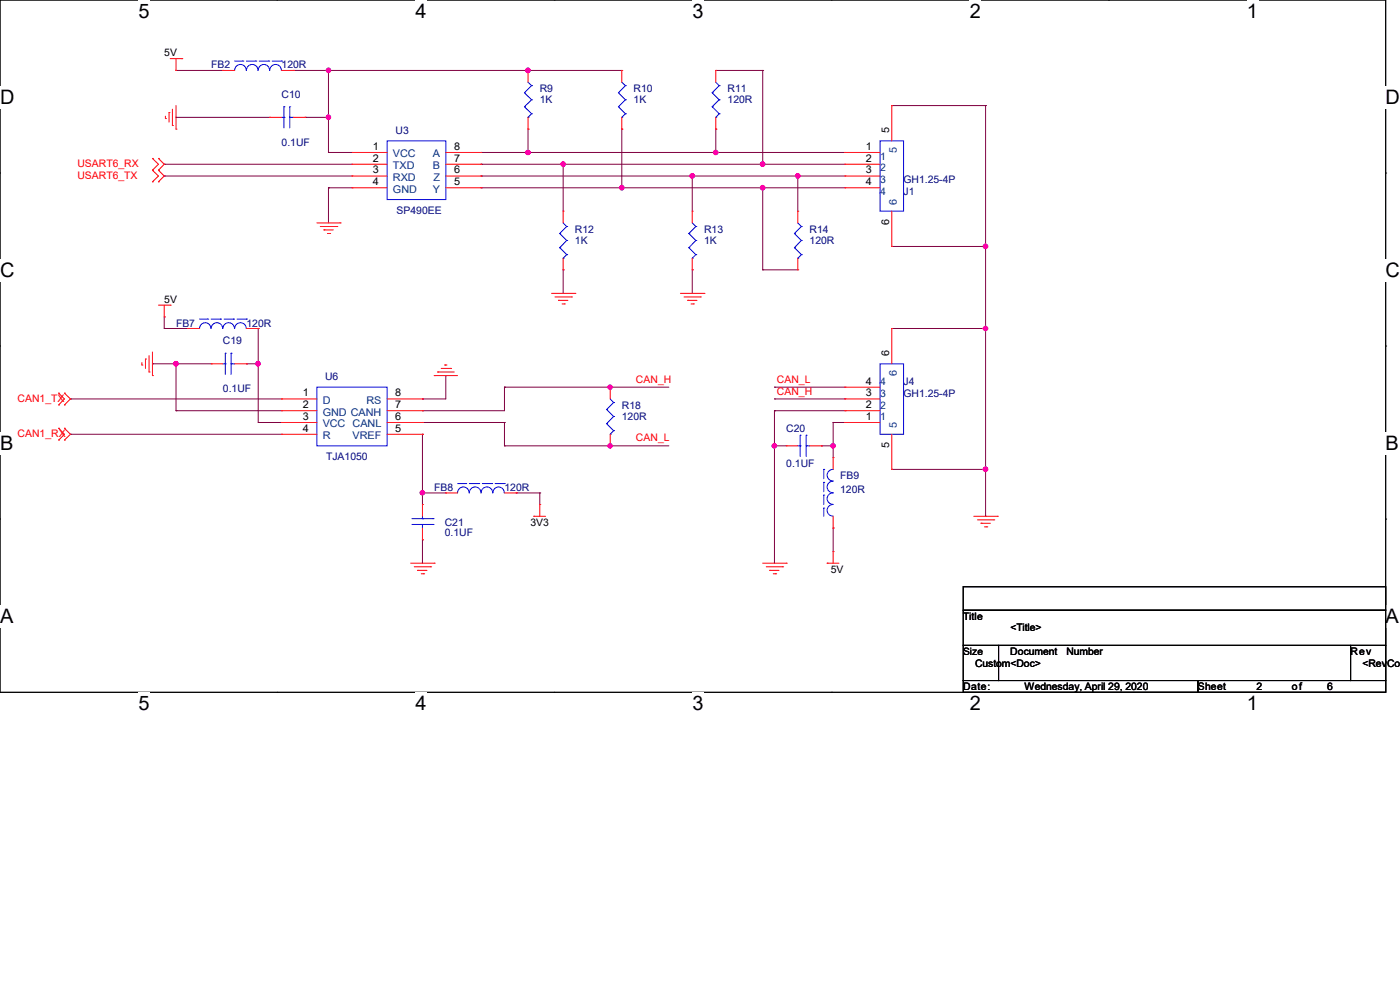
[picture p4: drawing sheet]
<svg xmlns="http://www.w3.org/2000/svg" width="297mm" height="210mm" viewBox="0 0 297 210" stroke-linecap="round" stroke-linejoin="round" font-family="sans-serif">
<path d="M0 0h294v146.9h-294z" fill="none" stroke="#000" stroke-width=".21"/>
<g fill="#fff">
<path d="M29.4 0h2.3v4.7h-2.3z"/>
<path d="M29.4 146.9h2.3v4.7h-2.3z"/>
</g>
<path d="M58.8 0h.1M58.8 146.9h.1" fill="none" stroke="#000" stroke-width=".21"/>
<g fill="#fff">
<path d="M88.1 0h2.4v4.7h-2.4z"/>
<path d="M88.1 146.9h2.4v4.7h-2.4z"/>
</g>
<path d="M117.6 0h.1M117.6 146.9h.1" fill="none" stroke="#000" stroke-width=".21"/>
<g fill="#fff">
<path d="M146.9 0h2.4v4.7h-2.4z"/>
<path d="M146.9 146.9h2.4v4.7h-2.4z"/>
</g>
<path d="M176.4 0h.1M176.4 146.9h.1" fill="none" stroke="#000" stroke-width=".21"/>
<g fill="#fff">
<path d="M205.7 0h2.4v4.7h-2.4z"/>
<path d="M205.7 146.9h2.4v4.7h-2.4z"/>
</g>
<path d="M235.2 0h.1M235.2 146.9h.1" fill="none" stroke="#000" stroke-width=".21"/>
<g fill="#fff">
<path d="M264.5 0h2.4v4.7h-2.4z"/>
<path d="M264.5 146.9h2.4v4.7h-2.4z"/>
<path d="M0 18.3h3v4.8h-3z"/>
<path d="M294 18.3h3v4.8h-3z"/>
<path d="M0 55h3v4.8h-3z"/>
<path d="M294 55h3v4.8h-3z"/>
</g>
<path d="M0 36.7h.1M294 36.7h.1" fill="none" stroke="#000" stroke-width=".21"/>
<g fill="#fff">
<path d="M0 91.7h2.8v4.8h-2.8z"/>
<path d="M294 91.7h2.8v4.8h-2.8z"/>
</g>
<path d="M0 73.4h.1M294 73.4h.1" fill="none" stroke="#000" stroke-width=".21"/>
<g fill="#fff">
<path d="M-.1 128.4h2.9v4.8h-2.9z"/>
<path d="M293.9 128.4h2.9v4.8h-2.9z"/>
</g>
<path d="M0 110.1h.1M294 110.1h.1M204.3 124.5h89.7v5h-89.7zM204.3 129.5h89.7v7.4h-89.7zM204.3 136.9h7.5v7.5h-7.5zM211.8 136.9h74.7v7.5h-74.7zM286.5 136.9h7.5v7.5h-7.5zM204.3 144.4h49.8v2.5h-49.8zM254.1 144.4h39.9v2.5h-39.9z" fill="none" stroke="#000" stroke-width=".21"/>
<g fill="none" stroke="#800040" stroke-width=".21">
<path d="M37.3 14.9h.1M37.3 14.9h10M62.2 14.9h.1M62.2 14.9h69.7M69.7 14.9h.1M69.7 14.9v17.4M112 14.9h.1M151.8 14.9h.1M151.8 14.9h10M161.8 14.9h.1M161.8 14.9v19.9M34.8 34.8h.1"/>
<path d="M34.8 37.3h.1M34.8 34.8h39.9M34.8 37.3h39.9M37.3 24.9h.1M37.3 24.9h19.9M64.7 24.9h.1M64.7 24.9h5M69.7 32.3h.1M69.7 24.9h.1M69.7 39.8h.1M69.7 32.3h5M69.7 39.8h5"/>
<path d="M69.7 39.8v7.5M102.1 32.3h.1M102.1 34.8h.1M102.1 37.3h.1M102.1 39.8h.1M102.1 32.3h77.1M102.1 34.8h77.1M102.1 37.3h77.1M102.1 39.8h77.1M112 27.4h.1M112 32.3h.1M112 27.4v4.9"/>
<path d="M119.5 34.8h.1M119.5 34.8v10M131.9 27.4h.1M131.9 39.8h.1M131.9 27.4v12.4M146.9 37.3h.1M146.9 37.3v7.5M151.8 27.4h.1M151.8 32.3h.1M151.8 27.4v4.9M161.8 39.8h.1M161.8 34.8h.1"/>
<path d="M161.8 39.8v17.4M169.2 37.3h.1M169.2 37.3v7.5M189.2 22.4h.1M189.2 22.4h19.9M209.1 22.4h.1M209.1 22.4v87.1M119.5 57.2h.1M119.5 57.2v5M146.9 57.2h.1M146.9 57.2v5M161.8 57.2h.1"/>
<path d="M161.8 57.2h7.4M189.2 52.3h.1M189.2 52.3h19.9M32.3 77.2h.1M32.3 77.2h12.5M34.8 69.7h.1M34.8 67.2h.1M34.8 69.7h5M34.8 67.2v2.5M37.3 77.2h.1M37.3 77.2v9.9M52.3 77.2h.1"/>
<path d="M52.3 77.2h2.5M54.8 69.7h.1M54.8 77.2h.1M54.8 69.7v19.9M94.6 79.7h.1M94.6 79.7v4.9h-5M189.2 69.7h19.9M209.1 69.7h.1M14.9 84.6h.1M14.9 92.1h.1M14.9 84.6h44.8M14.9 92.1h44.8"/>
<path d="M37.3 87.1h.1M37.3 87.1h22.4M54.8 89.6h.1M54.8 89.6h4.9M89.6 87.1h.1M89.6 89.6h.1M89.6 84.6h.1M89.6 92.1h.1M89.6 89.6h17.4M89.6 92.1v14.9M107 82.1h.1M107 94.6h.1"/>
<path d="M107 89.6h.1M107 82.1h34.9M107 82.1v5h-17.4M107 89.6v5M107 94.6h34.9M129.5 82.1h.1M129.5 94.6h.1M164.3 87.1h.1M164.3 94.6h.1M164.3 82.1h.1M164.3 84.6h.1M164.3 82.1h14.9"/>
<path d="M164.3 87.1h14.9M164.3 94.6h2.5M164.3 84.6h14.9M164.3 87.1v32.4M174.2 94.6h.1M174.2 94.6h2.5M176.7 89.6h.1M176.7 94.6h.1M176.7 89.6h2.5M176.7 89.6v7.5M189.2 99.6h.1M189.2 99.6h19.9"/>
<path d="M209.1 99.6h.1M89.6 104.6h.1M89.6 114.5h.1M89.6 114.5v5M89.6 104.6h5M109.5 104.6h.1M109.5 104.6h5M114.5 104.6h.1M114.5 104.6v2.4M176.7 112h.1M176.7 112v5M209.1 109.5h.1"/>
</g>
<g fill="#f0f" stroke="#f0f" stroke-width=".21">
<circle cx="129.4" cy="82.1" r=".47"/>
<circle cx="129.4" cy="94.6" r=".47"/>
<circle cx="54.7" cy="77.2" r=".48"/>
<circle cx="176.7" cy="94.6" r=".48"/>
<circle cx="164.3" cy="94.6" r=".48"/>
<circle cx="37.3" cy="77.2" r=".49"/>
<circle cx="89.6" cy="104.5" r=".48"/>
<circle cx="146.8" cy="37.3" r=".49"/>
<circle cx="151.8" cy="32.3" r=".48"/>
<circle cx="112" cy="32.3" r=".48"/>
<circle cx="161.8" cy="39.8" r=".49"/>
<circle cx="131.9" cy="39.8" r=".48"/>
<circle cx="161.8" cy="34.8" r=".49"/>
<circle cx="119.5" cy="34.8" r=".48"/>
<circle cx="169.2" cy="37.3" r=".48"/>
<circle cx="209.1" cy="52.3" r=".49"/>
<circle cx="69.7" cy="24.9" r=".48"/>
<circle cx="112" cy="14.9" r=".49"/>
<circle cx="69.7" cy="14.9" r=".48"/>
<circle cx="209.1" cy="69.7" r=".48"/>
<circle cx="209.1" cy="99.5" r=".49"/>
</g>
<g fill="none" stroke="#f00" stroke-width=".21">
<path d="M36.1 12.4h2.5M37.3 14.9h.1M37.3 12.4v2.5M38.6 12.4h.1M47.3 14.9h.1M47.3 14.9h2.5M59.7 14.9h2.5M62.2 14.9h.1M112 14.9h.1M112 14.9v2.5M131.9 14.9h.1M131.9 14.9v2.5"/>
<path d="M151.8 14.9h.1M151.8 14.9v2.5M32.3 33.6h.1M32.3 36.1h.1M32.3 38.6h.1M32.3 33.6l1.3 1.2-1.3 1.3M32.3 36.1l1.3 1.2-1.3 1.3M33.6 36.1h.1M33.6 33.6h.1M33.6 38.6h.1M33.6 33.6l1.2 1.2-1.2 1.3M33.6 36.1l1.2 1.2-1.2 1.3"/>
<path d="M35.1 25.1h.1M35.1 24.6v.5M35.9 23.9h.1M35.9 23.9v2M36.6 26.6h.1M36.6 23.2v3.4M37.3 27.4h.1M37.3 22.4v5M57.2 24.9h.1M57.2 24.9h2.5M62.2 24.9h2.5M64.7 24.9h.1"/>
<path d="M74.7 32.3h.1M74.7 34.8h.1M74.7 37.3h.1M74.7 39.8h.1M74.7 32.3h7.4M74.7 34.8h7.4M74.7 37.3h7.4M74.7 39.8h7.4M94.6 32.3h7.5M94.6 34.8h7.5M94.6 37.3h7.5M94.6 39.8h7.5"/>
<path d="M102.1 39.8h.1M102.1 37.3h.1M102.1 34.8h.1M102.1 32.3h.1M112 27.4h.1M112 24.9v2.5M131.9 27.4h.1M131.9 24.9v2.5M151.8 27.4h.1M151.8 24.9v2.5M179.2 32.3h.1M179.2 34.8h.1"/>
<path d="M179.2 37.3h.1M179.2 39.8h.1M179.2 32.3h7.5M179.2 34.8h7.5M179.2 37.3h7.5M179.2 39.8h7.5M189.2 22.4h.1M189.2 22.4v7.5M67.2 47.3h5M67.9 48h3.6M68.7 48.8h.1M68.7 48.8h2"/>
<path d="M69.5 49.5h.4M69.9 49.5h.1M71.5 48h.1M72.2 47.3h.1M119.5 44.8h.1M119.5 57.2h.1M119.5 44.8v2.5M119.5 54.8v2.4M146.9 44.8h.1M146.9 57.2h.1M146.9 44.8v2.5M146.9 54.8v2.4"/>
<path d="M169.2 44.8h.1M169.2 57.2h.1M169.2 44.8v2.5M169.2 54.8v2.4M189.2 52.3h.1M189.2 44.8v7.5M30.1 77.4h.1M30.1 76.9v.5M30.9 76.2h.1M30.9 76.2v1.9M31.6 78.9h.1M31.6 75.4v3.5"/>
<path d="M32.3 79.7h.1M32.3 74.7v5M33.6 64.7h2.5M34.8 67.2h.1M34.8 64.7v2.5M36.1 64.7h.1M39.8 69.7h.1M39.8 69.7h2.5M44.8 77.2h.1M44.8 77.2h2.5M49.8 77.2h2.5M52.3 77.2h.1"/>
<path d="M52.3 69.7h2.5M54.8 69.7h.1M92.1 79.7h.1M92.1 79.7h5M92.8 78.9h.1M92.8 78.9h3.6M93.6 78.1h2M94.4 77.4h.1M94.4 77.4h.4M95.6 78.1h.1M117 62.2h5M117.7 63h3.5"/>
<path d="M118.5 63.7h.1M118.5 63.7h2M119.3 64.5h.4M119.7 64.5h.1M121.2 63h.1M122 62.2h.1M144.4 62.2h5M145.1 63h3.5M145.9 63.7h.1M145.9 63.7h2M146.6 64.5h.5M147.1 64.5h.1"/>
<path d="M148.6 63h.1M149.4 62.2h.1M189.2 69.7h.1M189.2 69.7v7.5M12.4 83.4h.1M12.4 85.9h.1M12.4 90.8h.1M12.4 93.3h.1M12.4 83.4l1.3 1.2-1.3 1.3M12.4 90.8l1.3 1.3-1.3 1.2M13.7 85.9h.1M13.7 83.4h.1"/>
<path d="M13.7 93.3h.1M13.7 90.8h.1M13.7 83.4l1.2 1.2-1.2 1.3M13.7 90.8l1.2 1.3-1.2 1.2M59.7 84.6h.1M59.7 87.1h.1M59.7 89.6h.1M59.7 92.1h.1M59.7 84.6h7.5M59.7 87.1h7.5M59.7 89.6h7.5M59.7 92.1h7.5"/>
<path d="M82.1 84.6h7.5M82.1 87.1h7.5M82.1 89.6h7.5M82.1 92.1h7.5M89.6 92.1h.1M89.6 89.6h.1M89.6 87.1h.1M89.6 84.6h.1M129.5 82.1h.1M129.5 94.6h.1M129.5 82.1v2.5M129.5 92.1v2.5"/>
<path d="M166.8 94.6h.1M166.8 94.6h2.4M171.7 94.6h2.5M174.2 94.6h.1M176.7 97.1h.1M176.7 97.1v2.5M179.2 89.6h.1M179.2 87.1h.1M179.2 84.6h.1M179.2 82.1h.1M179.2 84.6h7.5M179.2 87.1h7.5"/>
<path d="M179.2 89.6h7.5M179.2 82.1h7.5M189.2 99.6h.1M189.2 92.1v7.5M87.1 119.5h5M89.6 107h.1M89.6 114.5h.1M89.6 107v2.5M89.6 112v2.5M92.1 119.5h.1M94.6 104.6h.1M94.6 104.6h2.5"/>
<path d="M107 104.6h2.5M109.5 104.6h.1M113.2 109.5h.1M113.2 109.5h2.5M114.5 107h.1M114.5 107v2.5M161.8 119.5h5M166.8 119.5h.1M175.5 119.5h.1M175.5 119.5h2.5M176.7 117h.1M176.7 112h.1"/>
<path d="M176.7 109.5v2.5M176.7 117v2.5M206.6 109.5h5M207.3 110.3h3.5M208.1 111h.1M208.1 111h2M208.8 111.8h.5M209.3 111.8h.1M210.8 110.3h.1M211.6 109.5h.1M87.9 120.2h3.5M88.6 121h.1"/>
<path d="M88.6 121h2M89.4 121.7h.5M89.9 121.7h.1M91.4 120.2h.1M162.6 120.2h3.4M163.3 121h.1M163.3 121h2M164 121.7h.5M164.5 121.7h.1M166 120.2h.1"/>
</g>
<g fill="none" stroke="#00f" stroke-width=".21">
<path d="M49.8 13h1.7M51.5 13h.1M52.2 14.9a1.23 1.23 0 0 0-1.2-1.2 1.23 1.23 0 0 0-1.2 1.2M52.3 13h2M54.3 13h.1M54.7 14.9a1.23 1.23 0 0 0-1.2-1.2 1.23 1.23 0 0 0-1.2 1.2M55 13h2M57 13h.1M57.2 14.9a1.21 1.21 0 0 0-1.2-1.2 1.21 1.21 0 0 0-1.2 1.2M57.7 13h2M59.7 14.9a1.23 1.23 0 0 0-1.2-1.2 1.23 1.23 0 0 0-1.3 1.2M59.7 13h.1"/>
<path d="M111.3 19.7h.1M111.3 19.7l1.5 1.5M112 17.4l.8 .8M112.8 18.2h.1M112.8 18.2l-1.5 1.5M131.2 19.7h.1M131.2 19.7l1.5 1.5M131.9 17.4l.8 .8M132.7 18.2h.1M132.7 18.2l-1.5 1.5M151.1 19.7h.1M151.1 19.7l1.5 1.5"/>
<path d="M151.8 17.4l.8 .8M152.6 18.2h.1M152.6 18.2l-1.5 1.5M59.7 24.9h.5M60.2 24.9h.1M60.2 22.6h.1M60.2 22.6v4.5M61.5 22.6h.1M61.5 24.9h.1M61.5 24.9h.7M61.5 22.6v4.5M82.1 29.9h12.5v12.4h-12.5z"/>
<path d="M111.3 22.6h.1M111.3 22.6l1.5 1.5M112 24.9h.1M112.8 21.2h.1M112.8 24.1h.1M112.8 21.2l-1.5 1.4M112.8 24.1l-.8 .8M131.2 22.6h.1M131.2 22.6l1.5 1.5M131.9 24.9h.1M132.7 21.2h.1M132.7 24.1h.1"/>
<path d="M132.7 21.2l-1.5 1.4M132.7 24.1l-.8 .8M151.1 22.6h.1M151.1 22.6l1.5 1.5M151.8 24.9h.1M152.6 21.2h.1M152.6 24.1h.1M152.6 21.2l-1.5 1.4M152.6 24.1l-.8 .8M186.7 29.9h5v14.9h-5zM118.7 49.5h.1M118.7 52.5h.1"/>
<path d="M118.7 49.5l1.5 1.5M118.7 52.5l1.5 1.5M119.5 54.8h.1M119.5 47.3l.7 .7M120.2 48h.1M120.2 51h.1M120.2 54h.1M120.2 48l-1.5 1.5M120.2 51l-1.5 1.5M120.2 54l-.7 .8M146.1 49.5h.1M146.1 52.5h.1"/>
<path d="M146.1 49.5l1.5 1.5M146.1 52.5l1.5 1.5M146.9 54.8h.1M146.9 47.3l.7 .7M147.6 48h.1M147.6 51h.1M147.6 54h.1M147.6 48l-1.5 1.5M147.6 51l-1.5 1.5M147.6 54l-.7 .8M168.5 49.5h.1M168.5 52.5h.1"/>
<path d="M168.5 49.5l1.5 1.5M168.5 52.5l1.5 1.5M169.2 54.8h.1M169.2 47.3l.8 .7M170 48h.1M170 51h.1M170 54h.1M170 48l-1.5 1.5M170 51l-1.5 1.5M170 54l-.8 .8M42.3 69.7a1.23 1.23 0 0 1 1.3-1.2 1.23 1.23 0 0 1 1.2 1.2 1.23 1.23 0 0 1 1.2-1.2 1.23 1.23 0 0 1 1.2 1.2M42.3 67.7h1.8"/>
<path d="M44.1 67.7h.1M44.8 67.7h2M46.8 67.7h.1M47.3 69.7a1.23 1.23 0 0 1 1.2-1.2 1.23 1.23 0 0 1 1.2 1.2M47.3 77.2h.5M47.5 67.7h2M47.8 77.2h.1M47.8 74.9h.1M47.8 74.9v4.5M49 74.9h.1M49 77.2h.1M49 77.2h.8"/>
<path d="M49 74.9v4.5M49.5 67.7h.1M49.8 69.7a1.23 1.23 0 0 1 1.2-1.2 1.23 1.23 0 0 1 1.2 1.2M50.3 67.7h2M52.3 67.7h.1M186.7 77.2h5v14.9h-5zM67.2 82.1h14.9v12.5h-14.9zM128.7 86.9h.1M128.7 89.9h.1M128.7 86.9l1.5 1.4M128.7 89.9l1.5 1.5M129.5 92.1h.1"/>
<path d="M129.5 84.6l.7 .8M130.2 85.4h.1M130.2 88.3h.1M130.2 91.4h.1M130.2 85.4l-1.5 1.5M130.2 88.3l-1.5 1.6M130.2 91.4l-.7 .7M169.2 94.6h.6M169.8 94.6h.1M169.8 92.3h.1M169.8 92.3v4.5M171 92.3h.1"/>
<path d="M171 94.6h.1M171 94.6h.7M171 92.3v4.5M174.8 99.6h.1M174.8 99.6v2M176.7 99.6a1.23 1.23 0 0 0-1.2 1.2 1.23 1.23 0 0 0 1.2 1.2M87.4 111.3h4.5M87.4 110h4.5M89.6 110h.1M89.6 111.3h.1M89.6 109.5v.5M89.6 111.3v.7"/>
<path d="M91.9 111.3h.1M91.9 110h.1M97.1 102.6h1.7M98.8 102.6h.1M99.6 102.6h2M101.6 102.6h.1M102.3 102.6h2M104.3 102.6h.1M104.5 104.6a1.25 1.25 0 0 0-1.2-1.3 1.25 1.25 0 0 0-1.3 1.3 1.23 1.23 0 0 0-1.2-1.3 1.23 1.23 0 0 0-1.2 1.3 1.25 1.25 0 0 0-1.3-1.3 1.25 1.25 0 0 0-1.2 1.3M105 102.6h2M107 104.6a1.21 1.21 0 0 0-1.2-1.3 1.21 1.21 0 0 0-1.2 1.3M107 102.6h.1"/>
<path d="M174.8 107.8h.1M174.8 105h.1M174.8 102.3h.1M174.8 102.3v2M174.8 105v2M174.8 107.8v1.7M176.7 104.6a1.21 1.21 0 0 0-1.2 1.2 1.21 1.21 0 0 0 1.2 1.2M176.7 102.1a1.23 1.23 0 0 0-1.2 1.2 1.23 1.23 0 0 0 1.2 1.2M176.7 107a1.23 1.23 0 0 0-1.2 1.2 1.23 1.23 0 0 0 1.2 1.3"/>
</g>
<g font-size="4.2">
<text x="29.4" y="3.8">5</text>
<text x="88.1" y="3.8">4</text>
<text x="146.9" y="3.8">3</text>
<text x="205.7" y="3.8">2</text>
<text x="264.5" y="3.8">1</text>
<text x="0" y="22.1">D</text>
<text x="294" y="22.1">D</text>
<text x="0" y="58.8">C</text>
<text x="294" y="58.8">C</text>
<text x="0" y="95.5">B</text>
<text x="294" y="95.5">B</text>
<text x="0" y="132.3">A</text>
<text x="294" y="132.3">A</text>
<text x="29.4" y="150.7">5</text>
<text x="88.1" y="150.7">4</text>
<text x="146.9" y="150.7">3</text>
<text x="205.7" y="150.7">2</text>
<text x="264.5" y="150.7">1</text>
</g>
<g font-size="2.2">
<text x="34.8" y="12">5V</text>
<text x="188.6" y="28.1" transform="rotate(-90 188.6 28.1)">5</text>
<text x="79.1" y="31.8">1</text>
<text x="79.1" y="34.3">2</text>
<text x="96.3" y="34.3">7</text>
<text x="96.3" y="31.8">8</text>
<text x="183.7" y="31.8">1</text>
<text x="183.7" y="34.3">2</text>
<text x="79.1" y="36.8">3</text>
<text x="79.1" y="39.3">4</text>
<text x="96.3" y="39.3">5</text>
<text x="96.3" y="36.8">6</text>
<text x="183.7" y="36.8">3</text>
<text x="183.7" y="39.3">4</text>
<text x="188.6" y="47.8" transform="rotate(-90 188.6 47.8)">6</text>
<text x="34.8" y="64.3">5V</text>
<text x="188.6" y="75.4" transform="rotate(-90 188.6 75.4)">6</text>
<text x="183.7" y="81.6">4</text>
<text x="64.2" y="84.1">1</text>
<text x="64.2" y="86.6">2</text>
<text x="64.2" y="89.1">3</text>
<text x="83.9" y="89.1">6</text>
<text x="83.9" y="86.6">7</text>
<text x="83.9" y="84.1">8</text>
<text x="183.7" y="89.1">1</text>
<text x="183.7" y="86.6">2</text>
<text x="183.7" y="84.1">3</text>
<text x="64.2" y="91.6">4</text>
<text x="83.9" y="91.6">5</text>
<text x="188.6" y="95.1" transform="rotate(-90 188.6 95.1)">5</text>
<text x="112.5" y="111.5">3V3</text>
<text x="176.2" y="121.5">5V</text>
<text x="204.3" y="131.5">Title</text>
<text x="214.3" y="133.9">&lt;Title&gt;</text>
<text x="204.3" y="138.9">Size</text>
<text x="206.8" y="141.4">Custom&lt;Doc&gt;</text>
<text x="214.3" y="138.9">Document</text>
<text x="226.2" y="138.9">Number</text>
<text x="286.5" y="138.9">Rev</text>
<text x="289" y="141.4">&lt;RevCod</text>
<text x="204.3" y="146.4">Date:</text>
<text x="217.3" y="146.4">Wednesday, April 29, 2020</text>
<text x="254.1" y="146.4">Sheet</text>
<text x="266.6" y="146.4">2</text>
<text x="274.1" y="146.4">of</text>
<text x="281.5" y="146.4">6</text>
</g>
<g font-size="2.2" fill="#000080">
<text x="44.8" y="14.5">FB2</text>
<text x="59.7" y="14.5">120R</text>
<text x="59.7" y="20.7">C10</text>
<text x="114.5" y="19.5">R9</text>
<text x="114.5" y="21.9">1K</text>
<text x="134.4" y="19.5">R10</text>
<text x="134.4" y="21.9">1K</text>
<text x="154.4" y="19.5">R11</text>
<text x="154.4" y="21.9">120R</text>
<text x="83.9" y="28.4">U3</text>
<text x="59.7" y="30.9">0.1UF</text>
<text x="191.7" y="41.4">J1</text>
<text x="191.7" y="38.9">GH1.25-4P</text>
<text x="84.1" y="45.3">SP490EE</text>
<text x="122" y="49.3">R12</text>
<text x="122" y="51.8">1K</text>
<text x="149.4" y="49.3">R13</text>
<text x="149.4" y="51.8">1K</text>
<text x="171.8" y="49.3">R14</text>
<text x="171.8" y="51.8">120R</text>
<text x="37.3" y="69.3">FB7</text>
<text x="52.3" y="69.3">120R</text>
<text x="47.3" y="73">C19</text>
<text x="47.3" y="83.2">0.1UF</text>
<text x="69" y="80.7">U6</text>
<text x="191.7" y="81.7">J4</text>
<text x="131.9" y="86.7">R18</text>
<text x="131.9" y="89.2">120R</text>
<text x="191.7" y="84.2">GH1.25-4P</text>
<text x="166.8" y="91.7">C20</text>
<text x="69.2" y="97.6">TJA1050</text>
<text x="166.8" y="99.1">0.1UF</text>
<text x="178.2" y="101.6">FB9</text>
<text x="92.1" y="104.1">FB8</text>
<text x="107" y="104.1">120R</text>
<text x="178.2" y="104.6">120R</text>
<text x="94.4" y="111.5">C21</text>
<text x="94.4" y="113.8">0.1UF</text>
</g>
<g font-size="2.2" fill="#f00">
<text x="16.4" y="35.4">USART6_RX</text>
<text x="16.4" y="37.9">USART6_TX</text>
<text x="134.9" y="81.2">CAN_H</text>
<text x="164.8" y="81.2">CAN_L</text>
<text x="164.8" y="83.7">CAN_H</text>
<text x="3.7" y="85.2">CAN1_TX</text>
<text x="3.7" y="92.6">CAN1_RX</text>
<text x="134.9" y="93.6">CAN_L</text>
</g>
<g font-size="2.2" fill="#004080">
<text x="83.4" y="33.4">VCC</text>
<text x="83.4" y="35.9">TXD</text>
<text x="91.8" y="35.9">B</text>
<text x="91.8" y="33.4">A</text>
<text x="186.7" y="33.9">1</text>
<text x="190.2" y="32.4" transform="rotate(-90 190.2 32.4)">5</text>
<text x="83.4" y="38.4">RXD</text>
<text x="83.4" y="40.9">GND</text>
<text x="91.8" y="40.9">Y</text>
<text x="92" y="38.4">Z</text>
<text x="186.7" y="36.4">2</text>
<text x="186.7" y="38.9">3</text>
<text x="186.7" y="41.4">4</text>
<text x="190.2" y="43.6" transform="rotate(-90 190.2 43.6)">6</text>
<text x="186.7" y="81.7">4</text>
<text x="190.2" y="79.7" transform="rotate(-90 190.2 79.7)">6</text>
<text x="68.5" y="85.6">D</text>
<text x="68.5" y="88.1">GND CANH</text>
<text x="77.7" y="85.6">RS</text>
<text x="186.7" y="89.2">1</text>
<text x="186.7" y="86.7">2</text>
<text x="186.7" y="84.2">3</text>
<text x="68.5" y="90.6">VCC CANL</text>
<text x="68.5" y="93.1">R</text>
<text x="74.8" y="93.1">VREF</text>
<text x="190.2" y="90.9" transform="rotate(-90 190.2 90.9)">5</text>
</g>
</svg>
